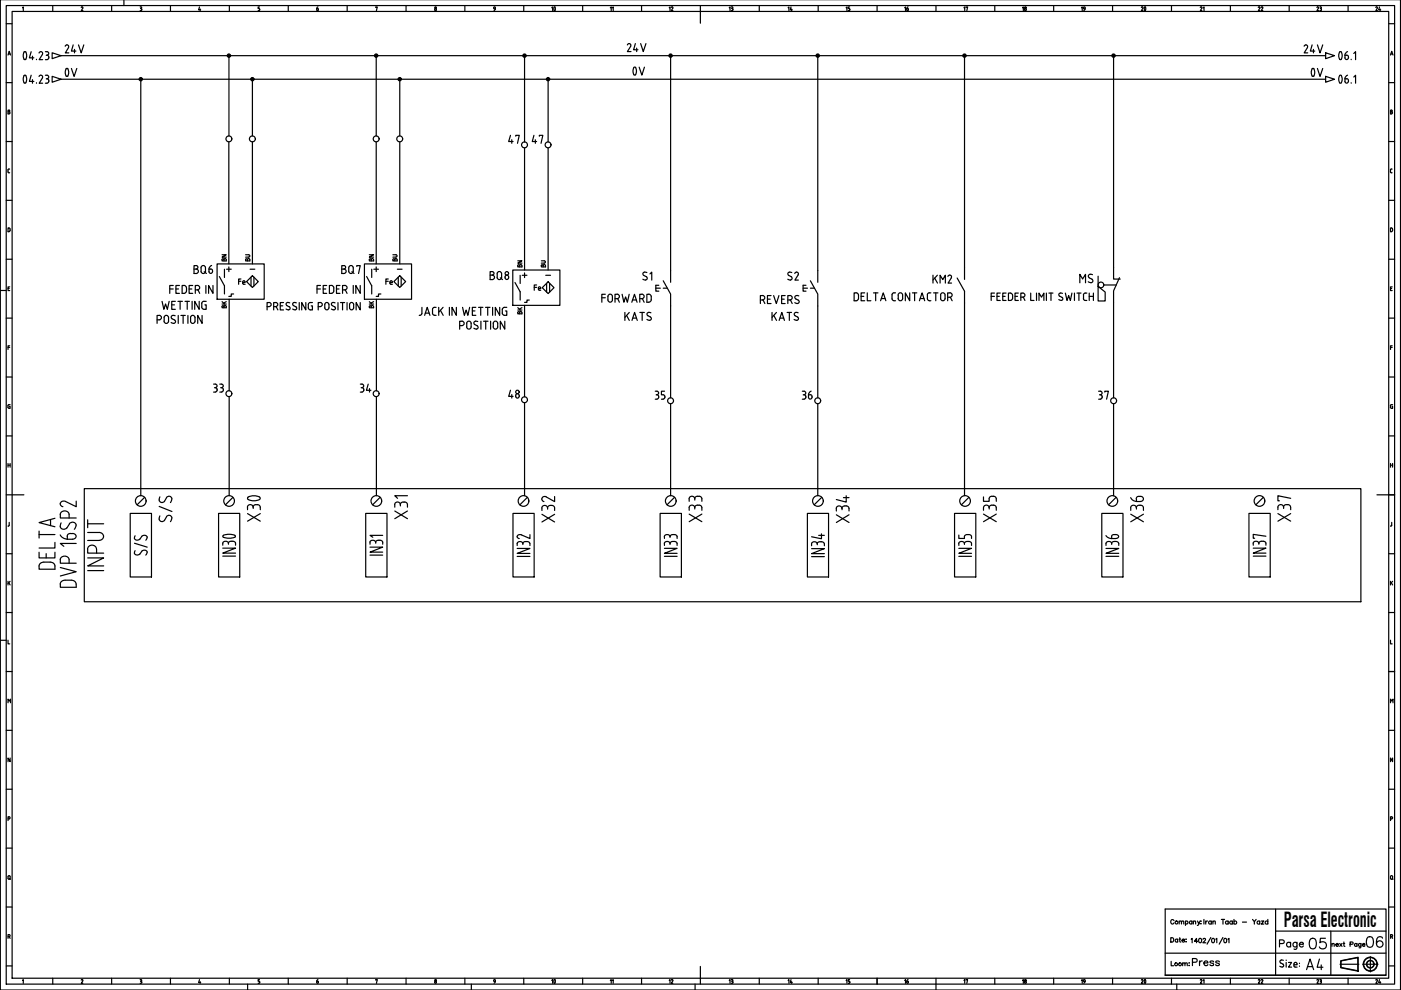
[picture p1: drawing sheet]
<svg xmlns="http://www.w3.org/2000/svg" width="297mm" height="210mm" viewBox="0 0 297 210" stroke-linecap="round" stroke-linejoin="round" font-family="sans-serif">
<!-- layer: 035 -->
<g fill="none" stroke="#000" stroke-width=".25">
<path d="M26.3 -.1v1.3M296.9 -.1v210h-296.8v-210M1.3 5h1.3M1.3 17.5h1.3M1.7 11.7l.3-.8 .2 .8M1.8 11.4h.3M2.6 2.4h291.8v205h-291.8zM4.8 1.6l.1-.1v.8M11.2 1.2v1.2M17.2 1.6l.2-.1h.2l-.4 .8h.4M23.7 1.2v1.2M29.7 1.5h.2"/>
<path d="M29.7 2.3h.2M29.8 1.8h.1M29.9 1.5l.1 .1-.1 .2 .2 .3-.2 .2M36.1 1.2v1.2M42.3 1.5l-.2 .6h.5M42.4 1.9v.4M48.6 1.2v1.2M54.7 2.3h.2M54.9 1.8l.2 .2-.2 .3M55 1.5h-.3v.3h.2M61.1 1.2v1.2M73.6 1.2v1.2"/>
<path d="M79.6 1.6l.4-.1-.2 .8M86.1 1.2v1.2M98.6 1.2v1.2M111 1.2v1.2M123.5 1.2v1.2M136 1.2v1.2M148.5 1.2v1.2M161 1.2v1.2M173.5 1.2v1.2M186 1.2v1.2M198.4 1.2v1.2M210.9 1.2v1.2"/>
<path d="M223.4 1.2v1.2M235.9 1.2v1.2M248.4 1.2v1.2M260.9 1.2v1.2M273.3 1.2v1.2M285.8 1.2v1.2M294.4 5h1.3M294.4 17.5h1.3M294.8 11.7l.3-.8 .2 .8M294.9 11.4h.4M1.3 30h1.3M1.7 36.4l.2 .2"/>
<path d="M1.9 35.8l-.2 .2v.4M1.9 36.6h.1M1.9 35.8h.1M294.4 30h1.3M294.8 36.4l.2 .2M294.8 23.7h.2M295 35.8l-.2 .2v.4M295 36.6h.2M295 35.8h.2M295 23.3l.2 .2-.2 .2 .2 .2v.2h-.4v-.7h.2M1.3 42.5h1.3M1.3 55h1.3"/>
<path d="M1.9 48.3l.2 .3v.4l-.2 .1M1.9 48.3h-.2v.8h.2M294.4 42.5h1.3M294.4 55h1.3M295 48.3l.3 .3-.1 .4-.2 .1M295 48.3h-.2v.8h.2M.1 61.6h1.2M1.3 67.5h1.3M1.3 79.9h1.3M1.7 61.2h.3M1.7 73.7h.4M2.1 60.8h-.4v.8h.4"/>
<path d="M2.1 73.3h-.4v.8M294.4 67.5h1.3M294.4 79.9h1.3M294.8 61.2h.3M294.8 73.7h.4M295.2 60.8h-.4v.8h.4M295.2 73.3h-.4v.8M1.3 92.4h1.3M294.4 92.4h1.3M294.8 98.3v.8M294.8 98.6h.5M295 85.8h-.1l-.1 .5 .2 .3"/>
<path d="M295 85.8h.3M295.1 86.1h.2v.5h-.3M295.3 98.3v.8M1.3 104.9h1.3M1.3 117.4h1.3M1.7 111.5h.1M2 110.8v.6l-.2 .1M294.4 104.9h1.3M294.4 117.4h1.3M294.8 111.5h.1M295.1 110.8v.6l-.2 .1M.1 135.8h1.2"/>
<path d="M1.3 129.9h1.3M1.7 135.7v.8h.4M294.4 129.9h1.3M294.8 135.7v.8h.4M294.8 123.2v.8M295 123.5l.3 .5M295.3 123.2l-.5 .5M1.3 142.4h1.3M1.3 154.8h1.3M294.4 142.4h1.3M294.4 154.8h1.3M1.3 167.3h1.3"/>
<path d="M1.3 179.8h1.3M1.7 173.6h.4v-.4h-.4v.8M294.4 167.3h1.3M294.4 179.8h1.3M294.8 173.6h.4v-.4h-.4v.8M295.3 160.7v.8l-.5-.8v.8M1.3 192.3h1.3M294.4 192.3h1.3M1.3 204.8h1.3M4.8 207.9l.1-.2v.8M11.2 207.4v1.3M17.2 207.8l.2-.1 .2 .1-.4 .7h.4"/>
<path d="M23.7 207.4v1.3M29.7 207.7h.2M29.7 208.5h.2M29.8 208h.1M29.9 207.7l.1 .2-.1 .1 .2 .3-.2 .2M36.1 207.4v1.3M42.3 207.7l-.2 .6h.5M42.4 208.1v.4M48.6 207.4v1.3M52.5 208.7v1.2M54.7 208.5h.2M54.9 208l.2 .2-.2 .3"/>
<path d="M55 207.7h-.3v.3h.2M61.1 207.4v1.3M73.6 207.4v1.3M79.6 207.8l.4-.1-.2 .8M86.1 207.4v1.3M98.6 207.4v1.3M99.9 208.7v1.2M111 207.4v1.3M123.5 207.4v1.3M136 207.4v1.3M147.4 208.7v1.2M148.5 207.4v1.3"/>
<path d="M161 207.4v1.3M173.5 207.4v1.3M186 207.4v1.3M198.4 207.4v2.5M210.9 207.4v1.3M223.4 207.4v1.3M235.9 207.4v1.3M248.4 207.4v1.3M249.5 208.7v1.2M260.9 207.4v1.3M273.3 207.4v1.3M285.8 207.4v1.3"/>
<path d="M294.5 204.8h1.2"/>
<circle cx="92.3" cy="2" r=".21"/>
<circle cx="92.3" cy="1.6" r=".18"/>
<circle cx="92.3" cy="208.3" r=".21"/>
<circle cx="92.3" cy="207.9" r=".18"/>
</g>
<!-- layer: 07 -->
<path d="M1.3 1.2h294.4v207.5h-294.4zM148.5 2.4v2.5M2.6 104.9h2.5M291.9 104.9h2.5M148.5 204.9v2.5" fill="none" stroke="#000" stroke-width=".25"/>
<g fill="none" stroke="#000" stroke-width=".25">
<path d="M12.9 11.8h268.2M12.9 16.8h268.2M29.9 16.8v88.3M48.5 11.8v17M53.5 16.8v12M79.8 11.8v17M84.8 16.8v12M111.2 11.8v18.3M116.2 16.8v13.3M142.2 11.8v45.6M173.4 11.8v45.6M204.5 11.8v44.9"/>
<path d="M236.1 11.8v44.9M48.5 30.1v25.9M53.5 30.1v25.9M79.8 30.1v25.9M84.8 30.1v25.9M111.2 31.4v25.8M116.2 31.4v25.8M48.6 63.5v19.4M79.8 63.5v19.4M111.2 64.7v19.4M142.2 64.8v19.6M173.4 64.8v19.6"/>
<path d="M204.5 64.2v40.9M236.1 64.2v20.2M48.6 84.1v21M79.8 84.1v21M111.2 85.4v19.7M142.2 85.6v19.5M173.4 85.6v19.5M236.1 85.6v19.5"/>
</g>
<!-- layer: SYMS -->
<g fill="none" stroke="#000" stroke-width=".25">
<path d="M46 56h10v7.5h-10zM53.5 58.5l1.3 1.2-1.3 1.3-1.2-1.3zM77.3 56h10v7.5h-10zM84.8 58.5l1.2 1.2-1.2 1.3-1.3-1.3zM108.7 57.2h10v7.5h-10zM116.2 59.7l1.3 1.3-1.3 1.2-1.2-1.2zM140.6 59.5l1.6 2.8v2.5M142.2 57.4v2.5M171.8 59.5l1.6 2.8v2.5M173.4 57.4v2.5M236.1 56.7v2.5h1.4M237.3 58.9l-1.2 2.8v2.5"/>
<path d="M47.6 60.6v1.7M78.8 60.6v1.7M110.3 61.9v1.7M171.8 61.1h.9M204.5 61.7v2.5M234 60.4h2.7M17.9 103.6h270.6v24h-270.6zM27.6 108.9h4.5v13.4h-4.5zM30.7 105.4l-1.6 1.6M46.3 108.9h4.5v13.4h-4.5zM49.4 105.4l-1.6 1.6M77.5 108.9h4.5v13.4h-4.5z"/>
<path d="M80.6 105.4l-1.6 1.6M108.8 108.9h4.4v13.4h-4.4zM111.8 105.4l-1.6 1.6M140 108.9h4.5v13.4h-4.5zM143 105.4l-1.6 1.6M171.2 108.9h4.5v13.4h-4.5zM174.2 105.4l-1.6 1.6M202.4 108.9h4.5v13.4h-4.5zM205.4 105.4l-1.6 1.6M233.6 108.9h4.5v13.4h-4.5zM236.6 105.4l-1.6 1.6M264.8 108.9h4.5v13.4h-4.5z"/>
<path d="M267.9 105.4l-1.6 1.6"/>
<circle cx="29.8" cy="16.8" r=".35"/>
<circle cx="29.8" cy="16.8" r=".12"/>
<circle cx="29.8" cy="16.8" r=".22"/>
<circle cx="48.5" cy="11.8" r=".35"/>
<circle cx="48.5" cy="11.8" r=".12"/>
<circle cx="48.5" cy="11.8" r=".22"/>
<circle cx="53.5" cy="16.8" r=".35"/>
<circle cx="53.5" cy="16.8" r=".12"/>
<circle cx="53.5" cy="16.8" r=".22"/>
<circle cx="79.8" cy="11.8" r=".35"/>
<circle cx="79.8" cy="11.8" r=".12"/>
<circle cx="79.8" cy="11.8" r=".22"/>
<circle cx="84.7" cy="16.8" r=".35"/>
<circle cx="84.7" cy="16.8" r=".12"/>
<circle cx="84.7" cy="16.8" r=".22"/>
<circle cx="111.2" cy="11.8" r=".35"/>
<circle cx="111.2" cy="11.8" r=".12"/>
<circle cx="111.2" cy="11.8" r=".22"/>
<circle cx="116.2" cy="16.8" r=".35"/>
<circle cx="116.2" cy="16.8" r=".12"/>
<circle cx="116.2" cy="16.8" r=".22"/>
<circle cx="142.2" cy="11.8" r=".35"/>
<circle cx="142.2" cy="11.8" r=".12"/>
<circle cx="142.2" cy="11.8" r=".22"/>
<circle cx="173.4" cy="11.8" r=".35"/>
<circle cx="173.4" cy="11.8" r=".12"/>
<circle cx="173.4" cy="11.8" r=".22"/>
<circle cx="204.5" cy="11.8" r=".35"/>
<circle cx="204.5" cy="11.8" r=".12"/>
<circle cx="204.5" cy="11.8" r=".22"/>
<circle cx="236.1" cy="11.8" r=".35"/>
<circle cx="236.1" cy="11.8" r=".12"/>
<circle cx="236.1" cy="11.8" r=".22"/>
<circle cx="48.5" cy="29.4" r=".62"/>
<circle cx="53.5" cy="29.4" r=".62"/>
<circle cx="79.8" cy="29.4" r=".62"/>
<circle cx="84.7" cy="29.4" r=".62"/>
<circle cx="29.8" cy="106.2" r="1.13"/>
<circle cx="48.6" cy="106.2" r="1.13"/>
<circle cx="79.8" cy="106.2" r="1.13"/>
<circle cx="111" cy="106.2" r="1.13"/>
<circle cx="142.2" cy="106.2" r="1.13"/>
<circle cx="173.4" cy="106.2" r="1.13"/>
<circle cx="204.6" cy="106.2" r="1.13"/>
<circle cx="235.8" cy="106.2" r="1.13"/>
<circle cx="267" cy="106.2" r="1.13"/>
</g>
<!-- layer: DESC -->
<g fill="none" stroke="#000" stroke-width=".25">
<path d="M33.8 66.9h-.5v1.7M34.8 68.1a.48 .48 0 0 0 .5 .5 .48 .48 0 0 0 .4-.5M36 61.3h.7M36.3 68.4l.5 .2M36.7 60.5h-.7v1.7M37 67.9l.2 .4-.4 .3M37.3 61.3h.6M37.8 66.9v1.7M38 60.5h-.7v1.7h.7M38.8 66.9v1.7M39.5 61l-.2-.4-.7-.1v1.7M39.5 61v.7"/>
<path d="M39.8 66.9v1.7M40.1 61.3h.6M40.4 68.1a.48 .48 0 0 0 .5 .5 .48 .48 0 0 0 .4-.5M40.9 60.5h-.8v1.7h.8M41.4 61.5h.5a.47 .47 0 0 0 .4-.5 .47 .47 0 0 0-.4-.5h-.5v1.7M42 61.5l.3 .7M42.8 66.9v1.7l-.9-1.7v1.7M43.7 60.5v1.7M45.2 60.5v1.7l-1-1.7v1.7M56.6 65h.5M57.1 65a.42 .42 0 0 0 .4-.4 .42 .42 0 0 0-.4-.5h-.5v1.6M58 65h.5"/>
<path d="M58.5 65a.42 .42 0 0 0 .4-.4 .42 .42 0 0 0-.4-.5h-.5v1.6M58.6 65l.3 .7M59.4 64.8h.6M60.1 64.1h-.7v1.6h.7M60.8 64.8l.5 .2a.39 .39 0 0 1 .1 .6 .39 .39 0 0 1-.6 0l-.1-.1M61.4 64.2a.41 .41 0 0 0-.6 0 .41 .41 0 0 0 0 .6M62.2 64.8l.5 .3M62.7 65a.39 .39 0 0 1 .1 .6 .39 .39 0 0 1-.6 0l-.2-.1M62.8 64.2a.41 .41 0 0 0-.6 0 .41 .41 0 0 0 0 .6M63.4 64.1v1.6M64.8 64.1v1.6l-.8-1.6v1.6M65.8 64.1l-.2 .1a1.2 1.2 0 0 0-.2 1.3l.4 .2"/>
<path d="M65.8 64.1h.4M66 64.8h.2v.9h-.4M67.2 61.3h.8M67.5 65h.4M67.9 65a.42 .42 0 0 0 .4-.4 .42 .42 0 0 0-.4-.5h-.4v1.6M68 60.5h-.8v1.7M68.5 61.3h.6M68.9 64.3a.43 .43 0 0 1 .5-.2 .43 .43 0 0 1 .3 .5v.7a.43 .43 0 0 1-.4 .4 .43 .43 0 0 1-.4-.4zM69.3 60.5h-.8v1.7h.8M70.2 60.5l.5 .3 .1 .2M70.3 60.5h-.5v1.7h.5M70.4 64.8l.6 .3"/>
<path d="M70.8 61l-.1 .9-.5 .3M70.9 65a.39 .39 0 0 1 .1 .6 .39 .39 0 0 1-.6 0l-.1-.1M71 64.2a.41 .41 0 0 0-.6 0 .41 .41 0 0 0 .1 .6M71.3 61.3h.6M71.7 64.1v1.6M72.1 60.5h-.8v1.7h.8M72.2 64.1h.9M72.6 61.5h.5a.47 .47 0 0 0 .5-.5 .47 .47 0 0 0-.5-.5h-.5v1.7M72.6 64.1v1.6M73.2 61.5l.4 .7M73.6 64.1v1.6M74.2 64.3a.43 .43 0 0 1 .5-.2 .43 .43 0 0 1 .3 .5v.7a.43 .43 0 0 1-.4 .4 .43 .43 0 0 1-.5-.4z"/>
<path d="M74.9 60.5v1.7M76.4 64.1v1.6l-.9-1.6v1.6M76.4 60.5v1.7l-1-1.7v1.7M88.9 66.9h.2M89.4 66.5l-.3 .3M89.5 65.2v1.3M90 66.9l.6-1.7 .6 1.7M90.2 66.4h.8M92.5 65.2l-.7 .2-.1 1 .2 .4 .6 .1M93 65.2v1.7M93.4 65.8l.6 1.1M93.9 65.2l-.9 1"/>
<path d="M95.3 65.2v1.7M96.8 65.2v1.7l-1-1.7v1.7M97.5 69h.4a.47 .47 0 0 0 .5-.4 .47 .47 0 0 0-.5-.5h-.4v1.7M98.1 65.2l.4 1.7 .3-1.2 .4 1.2 .4-1.7M98.9 69.3a.48 .48 0 0 0 .5 .5 .48 .48 0 0 0 .5-.5M99 69.3l-.1-.7a.48 .48 0 0 1 .5-.5 .48 .48 0 0 1 .5 .5v.7M100.1 65.9h.6M100.7 68.8l.5 .3a.41 .41 0 0 1 .1 .6 .41 .41 0 0 1-.7 0l-.1-.1M100.9 65.2h-.8v1.7h.8M101.3 68.2a.44 .44 0 0 0-.6 0 .44 .44 0 0 0 0 .6M101.5 65.2h.9M101.9 65.2v1.7"/>
<path d="M102 68.1v1.7M102.5 68.1h1M102.9 65.2h1M103 68.1v1.7M103.4 65.2v1.7M104 68.1v1.7M104.4 65.2v1.7M104.6 69.3a.48 .48 0 0 0 .4 .5 .48 .48 0 0 0 .5-.5M104.6 69.3v-.7a.48 .48 0 0 1 .4-.5 .48 .48 0 0 1 .5 .5v.7M105.9 65.2v1.7l-.9-1.7v1.7M106.5 65.7v.7M107 68.1v1.7l-.9-1.7v1.7"/>
<path d="M107.2 65.9h.2v1l-.7-.1-.2-.4M107.4 65.2h-.7l-.2 .4M132.5 66.2v1.7M132.8 66.9l.6 1M133.4 66.2l-.9 1.1M134 67.9l.5-1.7 .6 1.7M134.2 67.5h.7M136.2 66.2v1.7M137.4 66.9l.5 .3a.42 .42 0 0 1 .1 .6 .42 .42 0 0 1-.7 0l-.1-.1M161.2 63.6h.5a.47 .47 0 0 0 .4-.5 .47 .47 0 0 0-.4-.4h-.5v1.7M161.8 63.6l.4 .8M162.7 63.4h.6"/>
<path d="M163.5 62.7h-.8v1.7h.8M163.7 66.2v1.7M164 62.7l.6 1.7 .5-1.7M164 66.9l.6 1M164.6 66.2l-.9 1.1M165.2 67.9l.6-1.7 .5 1.7M165.4 67.5h.8M166.5 62.7h-.8v1.7h.8M166.9 66.2h.9M167 63.6h.5a.47 .47 0 0 0 .5-.5 .47 .47 0 0 0-.5-.4h-.5v1.7M167.4 66.2v1.7M167.6 63.6l.4 .8"/>
<path d="M168.6 66.9l.5 .3a.42 .42 0 0 1 .1 .6 .42 .42 0 0 1-.7 0l-.1-.1M168.7 63.4l.5 .2a.42 .42 0 0 1 .1 .7 .42 .42 0 0 1-.6 0l-.2-.1M168.7 66.2l.5 .1M168.8 66.2l-.4 .3 .2 .4M210.1 62.8h.7M210.8 62.1h-.7v1.6M211.4 62.8h.5M212.1 62.1h-.7v1.6h.7M212.6 62.8h.5M213.3 62.1h-.7v1.6h.7M214.7 62.6l-.3-.4-.6-.1v1.6l.6-.1 .3-.4M214.7 62.6v.6"/>
<path d="M215.2 62.8h.5M215.9 62.1h-.7v1.6h.7M216.4 63h.5a.43 .43 0 0 0 .4-.4 .43 .43 0 0 0-.4-.5h-.5v1.6M217 63l.3 .7M218.5 62.1v1.6h.7M219.8 62.1v1.6M220.3 63.7v-1.6l.5 .9 .5-.9v1.6M221.9 62.1v1.6M222.4 62.1h.9M222.8 62.1v1.6M224.5 63.5l.5 .2M224.8 62.1l.5 .1"/>
<path d="M224.8 62.1l-.2 .2-.1 .3 .8 .7v.3l-.3 .1"/>
</g>
<!-- layer: XREF -->
<g fill="none" stroke="#000" stroke-width=".25">
<path d="M5.1 16h.4M5.1 16a1.22 1.22 0 0 0 .2 1.6l.2-.1a1.65 1.65 0 0 0 0-1.5M5.2 11l.1-.1a1.18 1.18 0 0 1 0 1.8l-.2-.2a1.51 1.51 0 0 1 .1-1.5zM6.6 11l-.4 1.3h1M6.6 16l-.4 1.3h1M6.9 11.9v.8M6.9 16.9v.7M7.7 12.6v.1M7.7 17.5v.1M8.7 11l-.4 .2M8.7 15.9l-.4 .3M9 11.5l-.7 1.2h.7"/>
<path d="M9 16.5l-.7 1.1h.7M284 11l.2-.1a1.18 1.18 0 0 1 0 1.8l-.2-.1M284 16h.4M284.4 16a1.22 1.22 0 0 1-.2 1.6l-.2-.1M285.2 11.7l-.1 .6a.4 .4 0 0 0 .5 .3 .4 .4 0 0 0 .3-.5M285.2 11.7h.5l.2 .4M285.2 16.7l-.1 .6a.4 .4 0 0 0 .5 .3 .4 .4 0 0 0 .3-.5M285.2 16.7h.5l.2 .4M285.7 10.9l-.4 .3-.2 .5M285.7 15.9l-.4 .3-.2 .5M286.5 12.6v.1M286.5 17.5v.1"/>
<path d="M287 11.3l.4-.3v1.7M287 16.3l.4-.3v1.6"/>
</g>
<!-- layer: MISC -->
<path d="M12.8 118.7v.7h3.4M12.8 109.1v.7h3.4M13.9 106.3l-.5-.1a.66 .66 0 0 0-.6 .6M14.7 111l.4-.2a.78 .78 0 0 1 1 .5M16.2 115.2h-3.4l.7 .6M16.2 106.2v1.2l-2.3-1.1M12.8 123.8v.7h3.4M12.8 120.3l3.4 .9-3.4 .9M15.1 123a.94 .94 0 0 1 1 .8" fill="none" stroke="#000" stroke-width=".25"/>
<!-- layer: TAGS -->
<g fill="none" stroke="#000" stroke-width=".25">
<path d="M78.5 116h2.6l-2.6 1.1h2.6M78.5 117.7h2.6M79.7 115v.2M80.5 114.5l.6 .3v.6M80.5 114.5a.71 .71 0 0 0-.9 .5 .65 .65 0 0 0-.6-.5 .65 .65 0 0 0-.6 .5l.1 .4M81.1 113.5h-2.6l.5 .4M109.6 113.8l.5 .4M109.7 116.3h2.7l-2.7 1h2.7M109.7 118h2.7M110.6 113.4h-.6l-.3 .4M110.9 115.2v.3M110.9 115.2a.65 .65 0 0 0-.6-.4 .65 .65 0 0 0-.6 .4v.5"/>
<path d="M111.4 114.8l-.3 .1-.3 .3M111.4 114.8a.7 .7 0 0 1 .9 .4M112.4 113.4v.8l-1.8-.8M112.4 115.2v.5M140.9 115.2a.65 .65 0 0 1 .6-.4 .65 .65 0 0 1 .6 .4M140.9 113.8a.65 .65 0 0 1 .6-.5 .65 .65 0 0 1 .6 .5M140.9 116.3h2.7l-2.7 1h2.7M140.9 118h2.7M140.9 113.8v.4M140.9 115.2v.4M142.1 113.8v.2M142.1 115.2v.2"/>
<path d="M142.7 114.8l-.3 .1-.3 .3M142.7 113.3l-.3 .1-.3 .4M142.7 114.8a.7 .7 0 0 1 .9 .4v.4M142.7 113.3a.7 .7 0 0 1 .9 .5v.4M172.1 116.3h2.7l-2.7 1.1h2.7M172.1 118h2.7M173.3 115.3a.81 .81 0 0 1 .9-.4 .81 .81 0 0 1 .6 .8M173.3 115.3a.65 .65 0 0 0-.6-.4 .65 .65 0 0 0-.6 .4v.4M173.3 115.3v.2M173.6 113.5h1.2M174.2 113.2v1l-2.1-.4M203.3 116.3h2.7l-2.7 1h2.7"/>
<path d="M203.3 113.4v.8h1.2v-.4a.88 .88 0 0 1 1.5 0v.4M203.3 118h2.7M204.5 115.2a.65 .65 0 0 0-.6-.4 .65 .65 0 0 0-.6 .4v.4M204.5 115.2v.2M204.5 115.2a.88 .88 0 0 1 1.5 0v.4M234.5 113.6a1.4 1.4 0 0 0 1.2 .6M234.5 116.3h2.7l-2.7 1h2.7M234.5 118h2.7M235.7 115.2a.81 .81 0 0 1 .9-.4 .81 .81 0 0 1 .6 .8M235.7 113.8a.83 .83 0 0 1 .7-.5 .83 .83 0 0 1 .8 .5l-.3 .3-1.2 .1M235.7 115.4v-.2a.65 .65 0 0 0-.6-.4 .65 .65 0 0 0-.6 .4v.4M235.7 113.8v.4"/>
<path d="M265.7 116.2h2.7l-2.7 1.1h2.7M265.7 117.9h2.7M266.9 115.2a.65 .65 0 0 0-.6-.4 .65 .65 0 0 0-.6 .4v.4M266.9 115.2v.2M267.8 114.8l.5 .2 .1 .6M267.8 114.8a.71 .71 0 0 0-.9 .4M268.4 113.7l-2.7-.4v.8h.3"/>
</g>
<!-- layer: DESCCHILD -->
<g fill="none" stroke="#000" stroke-width=".25">
<path d="M181.5 62.1h.3a1.15 1.15 0 0 1 0 1.6l-.7 .1v-1.7h.4M182.6 62.8h.5M183.3 62.1h-.7v1.7h.7M183.9 62.1v1.7h.7M185.2 62.1h.9M185.7 62.1v1.7M186.7 63.8l.6-1.7 .5 1.7M186.9 63.3h.7M189.5 62.1l-.3 .2-.1 1 .2 .4 .6 .1M189.6 62.1h.3M190.5 62.3a.48 .48 0 0 1 .5-.2 .48 .48 0 0 1 .4 .5v.7a.47 .47 0 0 1-.5 .5 .47 .47 0 0 1-.5-.5zM192.9 62.1v1.7l-1-1.7v1.7"/>
<path d="M193.4 62.1h1M193.9 62.1v1.7M194.9 63.8l.6-1.7 .6 1.7M195.1 63.3h.8M196.6 62.5l.1 1 .3 .2M197 63.8h.4M198.4 62.1v1.7M199.4 62.6v.7M200.4 62.6v.7a.48 .48 0 0 1-.5 .5 .48 .48 0 0 1-.5-.5M201.4 62.1h-.5v1.7M201.5 63l.4 .8"/>
</g>
<!-- layer: 0 -->
<g fill="none" stroke="#000" stroke-width=".25">
<path d="M247 192.7h46.9v14.1h-46.9zM248.2 198.8h.3a.5 .5 0 0 1 .4 .5 .5 .5 0 0 1-.4 .4h-.3zM248.9 195.2a.35 .35 0 0 0-.4-.2 .35 .35 0 0 0-.3 .3v.3a.35 .35 0 0 0 .3 .3 .35 .35 0 0 0 .4-.2M249.7 199.3a.29 .29 0 0 0-.4-.1 .29 .29 0 0 0 0 .4 .29 .29 0 0 0 .4 0M249.7 199.1v.6M250 195.5l.2-.2h.3v.6M250 195.3v.6M250 199.1h.3M250.1 198.8v.8l.3 .1M250.5 195.5l.2-.2h.2l.1 .6M250.6 199.4h.5a.31 .31 0 0 0-.3-.3 .31 .31 0 0 0-.3 .4 .31 .31 0 0 0 .4 .2l.2-.1M251.3 195.4a.29 .29 0 0 1 .5 0 .29 .29 0 0 1 0 .4 .29 .29 0 0 1-.5 0"/>
<path d="M251.3 195.3v.9M251.5 199.1h.1M251.5 199.6h.1M252.5 199.1l.3-.1v.9M252.7 195.4a.3 .3 0 0 0-.4 0 .3 .3 0 0 0 0 .4 .3 .3 0 0 0 .4 0M252.7 195.3v.6M253 195.5l.2-.2h.3v.6M253 195.3v.6M253.9 195.3l.3 .6 .2-.6M253.9 199.6h-.7l.5-.6v.9M254.2 195.9l-.3 .3M254.6 195.3h.1"/>
<path d="M254.6 195.8h.1M255.1 199.2l.2-.2 .3 .1-.6 .8h.7M255.3 194.9v1M255.6 195.3v.6M256 195.3l-.4 .3M256.7 198.8l-.8 1.4M256.8 195.4a.32 .32 0 0 0-.5 0 .32 .32 0 0 0 0 .5 .32 .32 0 0 0 .5-.1M256.8 195.3v.6M257 199a.42 .42 0 0 1 .5 .4 .42 .42 0 0 1-.5 .4l-.1-.3zM257.2 195.5l.2-.2h.2l.1 .6M257.2 195.3v.6M257.8 199.1l.2-.1v.9"/>
<path d="M259 194.9h.6M259.3 198.8l-.8 1.4M259.3 194.9v1M259.6 199a.42 .42 0 0 1 .5 .4 .42 .42 0 0 1-.5 .4l-.1-.3zM260.3 199.1l.3-.1v.9M260.4 195.4a.32 .32 0 0 0-.5 0 .32 .32 0 0 0 0 .5 .32 .32 0 0 0 .5-.1M260.4 195.3v.6M261.3 195.4a.32 .32 0 0 0-.5 0 .32 .32 0 0 0 0 .5 .32 .32 0 0 0 .5-.1M261.3 195.3v.6M261.6 195.4a.32 .32 0 0 1 .5 0 .32 .32 0 0 1 0 .5 .32 .32 0 0 1-.5-.1M261.6 194.9v1M263.4 195.5h.9"/>
<path d="M265.6 194.9l.3 .5 .4-.5M265.9 195.4v.5M267.1 195.4a.32 .32 0 0 0-.5 0 .32 .32 0 0 0 0 .5 .32 .32 0 0 0 .5-.1M267.1 195.3v.6M267.4 195.3h.6l-.6 .6h.6M268.8 195.4a.32 .32 0 0 0-.5 0 .32 .32 0 0 0 0 .5 .32 .32 0 0 0 .5-.1M268.8 194.9v1M270.5 192.7v14.1M270.5 197.4h23.4M273.6 200a.47 .47 0 0 0-.7-.1 .47 .47 0 0 0 0 .7 .47 .47 0 0 0 .7 0M273.6 199.8v1M275 199.8l-.1 1.3-.2 .2-.4-.1"/>
<path d="M275 200a.47 .47 0 0 0-.7-.1 .47 .47 0 0 0 0 .7 .47 .47 0 0 0 .7 0M284.9 199.7v.8l.2 .2M247 202.1h46.9M247 206.8h46.9M248.3 203.8v1h.5M250.7 204.3l.5-.1v.6M250.7 204.1v.7M251.2 204.3l.5-.1v.6M252.1 204.1h.1M252.1 204.7h.1M252.8 204h.9l.1-.3v-.3l-1-.2v1.5M254.3 203.7v1"/>
<path d="M254.9 203.7a.47 .47 0 0 0-.6 .5M255.3 204.2h.8a.48 .48 0 0 0-.5-.4 .48 .48 0 0 0-.4 .5 .48 .48 0 0 0 .4 .4l.5-.2M257.3 204l-.3-.3-.5 .3 .7 .3v.4h-.4l-.3-.2M258.5 204l-.3-.3-.4 .1v.3l.7 .2v.2l-.3 .2h-.4v-.2M271.3 200.1l.8-.1 .2-.2-.1-.4-.9-.1v1.5M272 204.4a.37 .37 0 0 1 .1 .6 .37 .37 0 0 1-.6 0l-.2-.1M272.1 203.6l-.4-.1-.3 .3v.3l.6 .3M272.7 203.6h.1M272.7 204.1v1M273.2 204.1h.6l-.6 1h.6M274.3 204.5h.7v-.1a.33 .33 0 0 0-.3-.4 .33 .33 0 0 0-.4 .4v.4l.3 .2M284.1 204.4h4"/>
<path d="M284.3 203.7l3.7-.7v2.9l-3.7-.7zM284.3 203.7l3.6-.7v2.8l-3.6-.7zM284.8 200h.3M286.2 200.2h.6v-.4l-.6-.1v1M288.9 204.4h3.3M290.5 202.8v3.3"/>
<circle cx="249.4" cy="195.6" r=".31"/>
<circle cx="254.5" cy="199.4" r=".42"/>
<circle cx="249.4" cy="204.4" r=".31"/>
<circle cx="250.2" cy="204.4" r=".31"/>
<circle cx="290.5" cy="204.4" r="1.49"/>
<circle cx="290.5" cy="204.4" r="1.41"/>
<circle cx="290.5" cy="204.4" r=".81"/>
<circle cx="290.5" cy="204.4" r=".75"/>
</g>
<text font-size="8.4" x="57.5" y="111.8" transform="rotate(-90 57.5 111.8)">X30</text>
<text font-size="7.9" x="38.8" y="113.2" transform="rotate(-90 38.8 113.2)">S/S</text>
<g font-size="7.1">
<text x="51.5" y="119.2" transform="rotate(-90 51.5 119.2)">IN30</text>
<text x="13.1" y="122.4" transform="rotate(-90 13.1 122.4)">DELTA</text>
<text x="23.3" y="122.1" transform="rotate(-90 23.3 122.1)">INPUT</text>
<text x="33.2" y="120.7" transform="rotate(-90 33.2 120.7)">S/S</text>
</g>
<g font-size="6.6">
<text x="130.9" y="18">0V</text>
<text x="227.9" y="62.1">MS</text>
</g>
<g font-size="6.2">
<text x="10.6" y="18">0V</text>
<text x="274.8" y="18">0V</text>
<text x="139.3" y="61.4" transform="rotate(-90 139.3 61.4)">S1</text>
<text x="165.1" y="61.4">S2</text>
<text x="118.9" y="111.8" transform="rotate(-90 118.9 111.8)">X32</text>
<text x="181.3" y="112.2" transform="rotate(-90 181.3 112.2)">X34</text>
<text x="243.8" y="111.8" transform="rotate(-90 243.8 111.8)">X36</text>
</g>
<g font-size="5.7">
<text x="87.5" y="111.1" transform="rotate(-90 87.5 111.1)">X31</text>
<text x="149.9" y="111.8" transform="rotate(-90 149.9 111.8)">X33</text>
<text x="212.4" y="111.8" transform="rotate(-90 212.4 111.8)">X35</text>
<text x="274.8" y="111.8" transform="rotate(-90 274.8 111.8)">X37</text>
<text x="276.6" y="202.5">05</text>
<text x="288.9" y="202.1">06</text>
</g>
<text font-size="5.3" x="276.2" y="206.7">A4</text>
<g font-size="4.9">
<text x="13.1" y="12.3">24V</text>
<text x="275.5" y="12.3">24V</text>
<text x="106.9" y="31.8">47</text>
<text x="111.8" y="31.8">47</text>
<text x="40.2" y="59.3">BQ6</text>
<text x="71.6" y="59.3">BQ7</text>
<text x="103" y="60.7">BQ8</text>
<text x="126.6" y="65.3">FORWARD</text>
<text x="196.8" y="61.4">KM2</text>
<text x="44.4" y="84.3">33</text>
<text x="75.5" y="84.3">34</text>
<text x="106.9" y="85.7">48</text>
<text x="169.3" y="85.7">36</text>
</g>
<g font-size="4.4">
<text x="115.4" y="3.9">10</text>
<text x="240.6" y="3.9">20</text>
<text x="131.9" y="12">24V</text>
<text x="33.5" y="66.7">WETTING</text>
<text x="137.9" y="85.7">35</text>
<text x="232.1" y="85.7">37</text>
<text x="115.4" y="209.9">10</text>
<text x="240.6" y="209.9">20</text>
</g>
<text font-size="4.3" x="272.2" y="196.6">Parsa Electronic</text>
<g font-size="4">
<text x="51.2" y="56.4">BU</text>
<text x="77.3" y="56.4">BN</text>
<text x="49.7" y="61.4">Fe</text>
<text x="80.8" y="61.4">Fe</text>
<text x="112.5" y="62.8">Fe</text>
<text x="77.3" y="66.3">BK</text>
</g>
<g font-size="3.5">
<text x="66.3" y="3.5">6</text>
<text x="103.4" y="3.5">9</text>
<text x="128.4" y="3.5">11</text>
<text x="141.1" y="3.5">12</text>
<text x="153.8" y="3.5">13</text>
<text x="166.2" y="3.5">14</text>
<text x="181.3" y="3.5" transform="rotate(-90 181.3 3.5)">15</text>
<text x="190.9" y="3.5">16</text>
<text x="206.4" y="3.5" transform="rotate(-90 206.4 3.5)">17</text>
<text x="215.9" y="3.5">18</text>
<text x="228.2" y="3.5">19</text>
<text x="256.5" y="3.5" transform="rotate(-90 256.5 3.5)">21</text>
<text x="268.8" y="3.5" transform="rotate(-90 268.8 3.5)">22</text>
<text x="278.3" y="3.5">23</text>
<text x="290.7" y="3.5">24</text>
<text x=".7" y="25.4">B</text>
<text x="49" y="56.4" transform="rotate(-90 49 56.4)">BN</text>
<text x="85.4" y="56.4" transform="rotate(-90 85.4 56.4)">BU</text>
<text x="111.8" y="57.9" transform="rotate(-90 111.8 57.9)">BN</text>
<text x="116.8" y="57.9" transform="rotate(-90 116.8 57.9)">BU</text>
<text x="49" y="66.3" transform="rotate(-90 49 66.3)">BK</text>
<text x="111.8" y="67.7" transform="rotate(-90 111.8 67.7)">BK</text>
<text x=".7" y="87.8">G</text>
<text x=".7" y="100.2">H</text>
<text x=".7" y="125.2">K</text>
<text x=".7" y="150.3">M</text>
<text x="293.9" y="150.3">M</text>
<text x=".7" y="162.6">N</text>
<text x=".7" y="187.7">Q</text>
<text x="293.9" y="187.7">Q</text>
<text x=".7" y="200">R</text>
<text x="66.3" y="209.5">6</text>
<text x="103.4" y="209.5">9</text>
<text x="128.4" y="209.5">11</text>
<text x="141.1" y="209.5">12</text>
<text x="153.8" y="209.5">13</text>
<text x="166.2" y="209.5">14</text>
<text x="181.3" y="209.5" transform="rotate(-90 181.3 209.5)">15</text>
<text x="190.9" y="209.5">16</text>
<text x="206.4" y="209.5" transform="rotate(-90 206.4 209.5)">17</text>
<text x="215.9" y="209.5">18</text>
<text x="228.2" y="209.5">19</text>
<text x="256.5" y="209.5" transform="rotate(-90 256.5 209.5)">21</text>
<text x="268.8" y="209.5" transform="rotate(-90 268.8 209.5)">22</text>
<text x="278.3" y="209.5">23</text>
<text x="290.7" y="209.5">24</text>
</g>
</svg>
